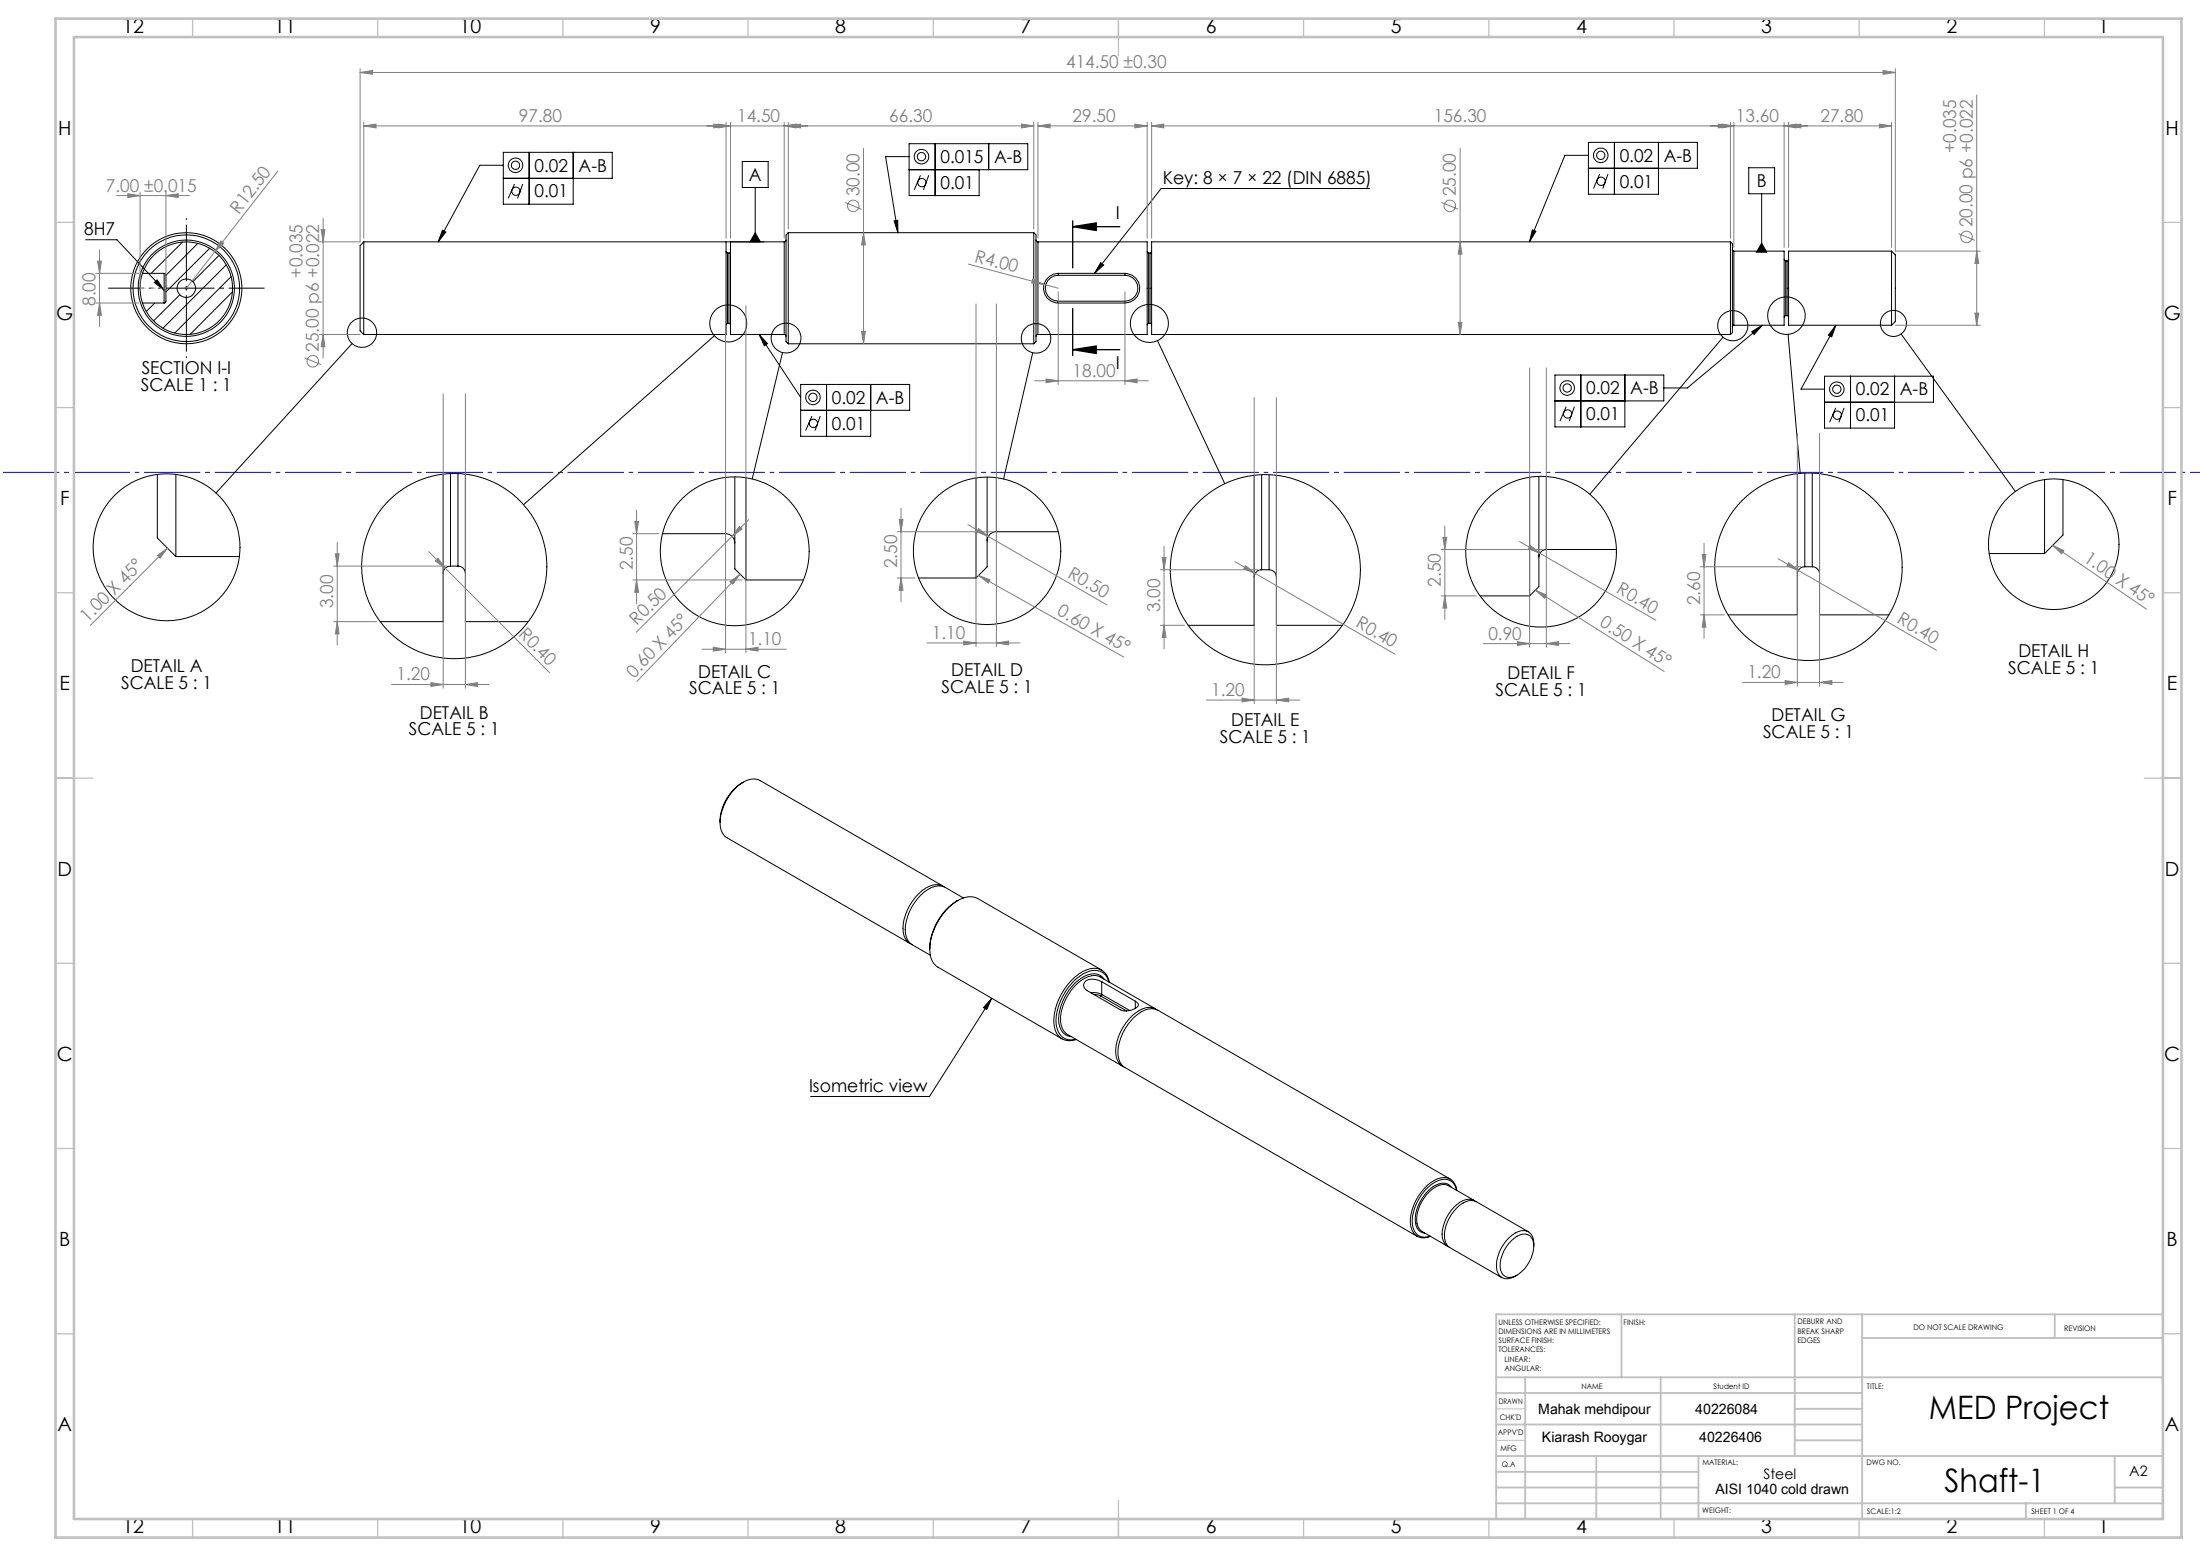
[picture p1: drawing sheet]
<svg xmlns="http://www.w3.org/2000/svg" width="594mm" height="420mm" viewBox="0 0 594 420" stroke-linecap="round" stroke-linejoin="round" font-family="sans-serif">
<g fill="none" stroke="#000" stroke-width=".27">
<path d="M252.5 38.8v14M266.9 38.8v7M435.9 38.4v14M447.8 38.4v14h-18.9v-14h29.4v7h-29.4M135.9 44.6h-6.4l-11.2 20.7M138.9 49.7l-1.7 3.9M141.1 49.7l-1.4 3.9M142.9 41.1v14M154.8 41.1v14h-18.9v-14h29.4v7h-29.4M200.4 43.6h7v7h-7zM203.9 50.6v14.7M241.4 59.6l1-.1v3.3z"/>
<path d="M245.5 45.8h32v-7h-32v14h18.9v-7M245.5 42.3h-6.4l3.3 20.5M248.5 47.3l-1.7 3.9M250.8 47.3l-1.5 3.9M369.8 50.9h-56.3l-18 22.9M428.9 41.9h-6.4l-9.5 23.4M431.9 47l-1.7 3.9M434.2 47l-1.4 3.9M472.2 45.3h6.9v7h-6.9zM475.7 52.3v15.8M23.1 64.7h8.5l12.7 13.6M38.5 73.8a12.5 12.5 0 0 1 19.2-6.1 12.5 12.5 0 0 1 0 20.2 12.5 12.5 0 0 1-19.2-6.1"/>
<path d="M38.5 73.8a12.8 12.8 0 0 0 0 8M38.5 73.8h5.8M41.7 76.3l.7-.8 1.9 2.8zM44.3 73.8l.4 .2 .1 .3M44.3 73.8v8M44.8 74.3v7.1l-.5 .4M48.5 79.6l-7 7M49.3 65.4l-8.5 8.4M53.4 65.7l-8.6 8.6M56.6 67l-11.8 11.8M59.1 69l-7 7M61.1 71.5l-17.1 17.1"/>
<path d="M62.4 74.7l-15.2 15.2M62.8 78.8l-11.5 11.5M98.2 65.3v25M98.2 65.3l-1 1v23l1 1M98.2 65.3h113.5M119.5 62.1l.9 .5-2.1 2.7zM196 67.9l.4 .4M196 65.3v25h-97.8M196.4 68.3v19M196.4 68.3h.4M196.8 68.3v19M197.2 67.9l-.4 .4"/>
<path d="M197.2 65.3v25h14.5M203.9 62.8l1.4 2.5h-2.8zM211.7 65.3v25M212.2 64.8v.3l-.5 .2M212.8 62.8a1.56 1.56 0 0 0-.6 1.9v26.2a1.59 1.59 0 0 0 .6 1.9M212.8 62.8v30M212.8 62.8h66.3M279.1 62.8v30M279.1 62.8a1.56 1.56 0 0 1 .6 1.9v26.2a1.59 1.59 0 0 1-.6 1.9M279.7 64.8l.3 .4 .2 .1M280.2 65.3h29.5v25h-29.5M280.2 65.3v25"/>
<path d="M285.7 73.8a4 4 0 0 0-4 4 4 4 0 0 0 4 4M285.7 73.8v.5M285.7 74.3a3.5 3.5 0 0 0-3.5 3.5 3.5 3.5 0 0 0 3.5 3.5M285.7 73.8h18M285.7 74.3h18M297.2 70.9l.8 .6-2.5 2.3zM303.7 73.8a4 4 0 0 1 4 4 4 4 0 0 1-4 4M303.7 73.8v.5M303.7 74.3a3.5 3.5 0 0 1 3.5 3.5 3.5 3.5 0 0 1-3.5 3.5M309.7 67.9l.4 .4M310.1 68.3v19M310.1 68.3h.4"/>
<path d="M310.5 68.3v19M310.9 67.9l-.4 .4M413.7 62l1 .4-1.7 2.9zM467.2 65.3h-156.3v25h156.3M467.2 65.3v25M467.2 65.3a1.54 1.54 0 0 1 .5 1.8v21.4a1.46 1.46 0 0 1-.5 1.8M467.7 67.4l.4 .4M468.1 67.8h13.6v20h-13.6M468.1 67.8v20M475.7 65.6l1.3 2.5h-2.8zM481.7 70l.4 .4M482.1 70.4v14.8"/>
<path d="M482.1 70.4h.4M482.5 70.4v14.8M482.9 70l-.4 .4M510.7 67.8l1 1v18l-1 1M510.7 67.8v20M510.7 67.8h-27.8v20h27.8M38.5 81.8h5.8M41.8 81.8l-2.3 2.3M95.1 92.7l-36.8 40.4M192.9 90.6l-51.5 45.6M196.4 87.3l-.4 .4M196.4 87.3h.4"/>
<path d="M196.8 87.3l.4 .4M205 90.3l2.2 2.5-.8 .5zM205 90.3l11.2 17M211.3 95.2l-8.2 34.1M211.7 90.3l.5 .2v.3M212.8 92.8h66.3M278.8 95.2l-7.8 34.1M280.2 90.3l-.3 .1-.2 .4M285.7 81.3v.5M285.7 81.8h18M285.7 81.3h18M303.7 81.3v.5"/>
<path d="M310.1 87.3l-.4 .4M310.1 87.3h.4M310.5 87.3l.4 .4M312.5 92l18.2 38.6M465.2 91l-35.9 42.4M468.1 87.8l-.3 .2-.1 .2M473 89.5l2.8-1.7-2.2 2.5zM475.8 87.8l-20.2 16.9h-6.4M482.1 85.2h-.2l-.2 .4M482.1 85.2h.4M482.5 85.2l.4 .4M482.8 90.2l3.3 37.6"/>
<path d="M495.7 87.8l-1.1 3.1-.9-.4zM495.7 87.8l-9.4 17.2h6.3M513.3 90.2l30.9 42.5M219.2 112.3l-1.7 3.9M221.5 112.3l-1.4 3.9M223.2 103.8v14M235.1 103.8v14h-18.9v-14h29.4v7h-29.4M422.9 109.8l-1.7 3.9M425.1 109.8l-1.4 3.9M426.8 101.2v14M438.7 101.2v14h-18.9v-14h29.4v7h-29.4M495.7 110.1l-1.7 3.9"/>
<path d="M497.9 110.1l-1.4 3.9M499.6 101.5v14.1M511.5 101.5v14.1h-18.9v-14.1h29.4v7.1h-29.4M42.5 128.1v17.1l5 5M47.5 128.1v22.1M119.7 128v39.8h-17M121.6 127.8v25M123.6 127.8v25M125.7 128v39.8h16.9M195.9 128.9v15.2M198.4 128.7v24.8l3 3M201.4 129v27.5"/>
<path d="M263.5 129v27M266.5 128.8v24.2l-3 3M269 129v14.5M338.6 128.3v40.5h-17.8M340.6 128.1v25.7M342.7 128.1v25.7M344.6 128.3v40.5h17.8M413 128.8v32M415.5 128.6v29.7l-2.5 2.5M417.5 128.6v19.7M485.3 127.9v38.1h-18.7M487.3 127.7v25.3"/>
<path d="M489.3 127.7v25.3M491.3 127.9v38.1h18.7M552 129.5v19.9M557 129.5v14.9l-5 5M47.5 150.2h17.1M121.6 152.8a1.93 1.93 0 0 0-1.9 2M121.6 152.8h2M123.6 152.8a1.99 1.99 0 0 1 2.1 2M178.9 144.1h17M195.9 144.1a2.47 2.47 0 0 1 2.5 2.5M201.4 156.5h15.5M248 156h15.5"/>
<path d="M269 143.5a2.47 2.47 0 0 0-2.5 2.5M269 143.5h16.7M340.6 153.8a1.99 1.99 0 0 0-2 2M340.6 153.8h2.1M342.7 153.8a1.93 1.93 0 0 1 1.9 2M417.5 148.3a2.05 2.05 0 0 0-2 2M417.5 148.3h18.9M487.3 153a2.05 2.05 0 0 0-2 2M487.3 153h2M489.3 153a1.99 1.99 0 0 1 2 2M537.1 149.4h14.9M399.6 160.8h13.4"/>
<path d="M200.7 211.1a12.6 12.6 0 0 0-6.3 10.9M254.6 239.2l-49.4-28.5a4.7 4.7 0 0 0-5 .7 13.6 13.6 0 0 0-5.7 12 3.9 3.9 0 0 0 1.8 2.7l49.4 28.6M254.9 239.4a4.4 4.4 0 0 0-5 .4 13.7 13.7 0 0 0-6 11.8 4 4 0 0 0 2.1 3.2M251 256.2a5.2 5.2 0 0 0 2.3 4.9l33.4 19.3M251 256.2a16.4 16.4 0 0 1 8.4-13.5 5.1 5.1 0 0 1 4.5-.2l33.6 19.3M258.6 243a15.9 15.9 0 0 0-7.6 13.2M260.1 242.4l-4.9-2.9a5 5 0 0 0-5.7 1.3 13.8 13.8 0 0 0-5 11.2 4.1 4.1 0 0 0 1.8 3l4.9 2.8M267.8 269.5l-1.4 3-.9-.5zM267.8 269.5l-16.8 26.5h-32.1M294.6 268a4.4 4.4 0 0 1 2.9 .4M295.3 268.4l1.3 .2 .6 .2M297.2 268.8l7 4.1"/>
<path d="M297.5 265a4.7 4.7 0 0 0-4.3-.3 1.51 1.51 0 0 0 .2 2.6l9.1 5.3a4.7 4.7 0 0 0 4.7-.9l.2-.4-.1-.5-.8-.6M297.5 268.4l-.3 .4M297.5 265l9 5.2M297.5 265v3.4M297.5 268.4l7.5 4.4M298.1 264.3a3.7 3.7 0 0 0-5.2-.8 14.1 14.1 0 0 0-7 12.7 3.7 3.7 0 0 0 3.3 3.6M299.4 265.1a4 4 0 0 0-6-2.7 15.3 15.3 0 0 0-8.2 14.3 4 4 0 0 0 5.3 3.8M299.5 265.1a4.2 4.2 0 0 0-6.1-3.3 15.7 15.7 0 0 0-8.7 15.4 4.1 4.1 0 0 0 5.9 3.4M306.5 270.2v2M312 272.3l-14.9-8.6a4.9 4.9 0 0 0-5.2 .9 13.6 13.6 0 0 0-5.4 12.1 3.9 3.9 0 0 0 1.7 2.5l14.9 8.6M312.3 272.5a4.1 4.1 0 0 0-4.7 .3 13.7 13.7 0 0 0-6.3 11.7 4.2 4.2 0 0 0 2.1 3.5M391.5 318.3l-78.9-45.6a4.7 4.7 0 0 0-5.4 1.1 13.8 13.8 0 0 0-5.3 11.1 4.1 4.1 0 0 0 1.8 3.2l78.9 45.6"/>
<path d="M391.9 320.5a3.4 3.4 0 0 0-4.9-.2 11.1 11.1 0 0 0-4.7 10.3 2.8 2.8 0 0 0 2.5 2.3M393.3 321.3a3.3 3.3 0 0 0-5-2.6 12.9 12.9 0 0 0-6.9 12 3.4 3.4 0 0 0 4.8 3M393.3 321.3a3.6 3.6 0 0 0-5-3.2 13.5 13.5 0 0 0-7.5 12.1 3.7 3.7 0 0 0 5.4 3.5M398 324l-6.9-3.9a4.5 4.5 0 0 0-5 1.4 10.2 10.2 0 0 0-3.4 9 2.98 2.98 0 0 0 1.3 1.9l6.8 4M398.3 324.2a3.5 3.5 0 0 0-4.1 .3 10.9 10.9 0 0 0-4.8 9.6 3.2 3.2 0 0 0 1.8 2.5M408 335a4.4 4.4 0 0 1 4.6-1.7 3.6 3.6 0 0 1 1.4 4.3 9.6 9.6 0 0 1-5.6 7.1 2.62 2.62 0 0 1-3.4-2.9 10.1 10.1 0 0 1 3-6.8zM412.6 332.5l-14-8.1a4 4 0 0 0-4.4 .9 10.4 10.4 0 0 0-4 9.8l.3 .7 .9 .9 14.1 8.2M414.1 336.3a3.4 3.4 0 0 0-2.5-4.1 8.1 8.1 0 0 0-6.3 4.8 8 8 0 0 0-.7 6.9 3.4 3.4 0 0 0 5 .3"/>
<circle cx="139.2" cy="44.6" r="1.12"/>
<circle cx="139.2" cy="44.6" r="1.96"/>
<circle cx="139.3" cy="51.6" r="1.13"/>
<circle cx="248.8" cy="42.3" r="1.12"/>
<circle cx="248.8" cy="42.3" r="1.96"/>
<circle cx="248.9" cy="49.3" r="1.12"/>
<circle cx="432.2" cy="41.9" r="1.12"/>
<circle cx="432.2" cy="41.9" r="1.96"/>
<circle cx="432.3" cy="48.9" r="1.12"/>
<circle cx="50.3" cy="77.8" r="13"/>
<circle cx="50.3" cy="77.8" r="14.4"/>
<circle cx="50.3" cy="77.8" r="15"/>
<circle cx="50.3" cy="77.8" r="2.49"/>
<circle cx="97.7" cy="89.8" r="4"/>
<circle cx="196.6" cy="87.3" r="5"/>
<circle cx="212.2" cy="91.2" r="4"/>
<circle cx="279.7" cy="91.3" r="4"/>
<circle cx="310.3" cy="87.3" r="5.1"/>
<circle cx="467.8" cy="87.9" r="4.1"/>
<circle cx="482.3" cy="85.2" r="5.1"/>
<circle cx="511.2" cy="87.3" r="3.5"/>
<circle cx="219.5" cy="107.3" r="1.12"/>
<circle cx="219.5" cy="107.2" r="1.97"/>
<circle cx="219.6" cy="114.3" r="1.12"/>
<circle cx="423.1" cy="104.7" r="1.12"/>
<circle cx="423.1" cy="104.7" r="1.96"/>
<circle cx="423.2" cy="111.7" r="1.13"/>
<circle cx="495.9" cy="105" r="1.12"/>
<circle cx="496" cy="105.1" r="1.96"/>
<circle cx="496.1" cy="112.1" r="1.12"/>
<circle cx="45" cy="147.7" r="19.8"/>
<circle cx="122.6" cy="152.8" r="25"/>
<circle cx="198.4" cy="148.8" r="20.1"/>
<circle cx="266.5" cy="148.7" r="19.9"/>
<circle cx="341.6" cy="153.8" r="25.7"/>
<circle cx="416.1" cy="148.9" r="20.3"/>
<circle cx="488.3" cy="153" r="25.3"/>
<circle cx="554.5" cy="146.9" r="17.6"/>
</g>
<g fill="none" stroke="#808080" stroke-width=".27">
<path d="M97.2 19.6l3.3-.6v1.1zM97.2 18.5v46.8h-11M97.2 19.6h414.5M508.4 19l3.3 .6-3.3 .5zM511.7 18.5v49.3h23M98.2 34l3.3-.5v1zM98.2 33v31.3M98.2 34h180.9M192.7 33.5l3.3 .5-3.3 .5zM193.9 33.5l3.3 .5-3.3 .5zM196 33v31.3M197.2 33v31.3"/>
<path d="M211.7 34l3.3-.5v1zM211.7 33v31.3M212.8 34l3.3-.5v1zM212.8 33v28.8M275.8 33.5l3.3 .5-3.3 .5zM279.1 33v28.8M280.2 34l3.3-.5v1zM280.2 34h29.5M280.2 33v31.3M306.4 33.5l3.3 .5-3.3 .5zM309.7 33v31.3M310.9 34l3.3-.5v1z"/>
<path d="M310.9 34h199.8M310.9 33v31.3M463.9 33.5l3.3 .5-3.3 .5zM464.8 33.5l3.3 .5-3.3 .5zM467.2 33v31.3M468.1 33v33.8M481.7 34l3.3-.5v1zM481.7 33v33.8M482.9 34l3.3-.5v1zM482.9 33v33.8M507.4 33.5l3.3 .5-3.3 .5zM510.7 33v33.8"/>
<path d="M533.7 25.6v62.2M31.5 52.8h19.7M34.5 52.3l3.3 .5-3.3 .5zM37.8 51.8v25M44.8 52.8l3.3-.5v1zM44.8 51.8v25M75 46.2l-17 21.8M87.2 58.9v37.7M228.1 54.7l4.5 1.8M233.2 40.1v52.7M389.2 54.7l4.5 1.8M394.2 40.1v50.2"/>
<path d="M25.9 73.8h11.6M26.4 70.5h1l-.5 3.3zM26.9 67.4v20.7M58 68l-7.7 9.8M59.6 65l.8 .7-2.4 2.3zM86.7 62h1l-.5 3.3zM233.2 62.8l.4 3.3h-1zM261.4 71.3l20.5 5.4M278.8 75.4l3.1 1.3-3.3-.3zM281.9 76.7l3.8 1.1M285.7 78.8v25M303.7 78.8v25"/>
<path d="M394.2 65.3l.5 3.3h-1zM528.7 63.1l4.5 1.8M533.7 67.8l.5 3.3h-1zM25.9 81.8h11.6M26.9 81.8l.5 3.3h-1zM82.2 96.6l4.5 1.8M86.2 90.3h11M87.2 90.3l.5 3.3h-1zM195.9 82.5v93.7M201.4 82.5v93.7M232.6 89.5h1l-.4 3.3zM263.5 82v92.6"/>
<path d="M269 82v92.6M393.7 87h1l-.5 3.3zM413 99.3v75.4M417.5 99.3v75.4M511.7 87.8h23M533.2 84.5h1l-.5 3.3zM119.7 106.3v79.5M125.7 106.3v79.5M279.4 102.8h30.7M282.4 102.3l3.3 .5-3.3 .5zM303.7 102.8l3.3-.5v1zM338.6 107.3v82.7"/>
<path d="M344.6 107.3v82.7M485.3 117v68.2M491.3 117v68.2M171.9 137.7v25.2M243.3 137.2v25.2M42.5 149.9l2.7-1.9-2 2.7zM45.2 148l-20.8 20.8M90.1 152.8h30.5M90.6 149.5h.9l-.4 3.3zM91.1 146.5v27.6M115.7 148.9l4.5 4.5M117.5 151.4l.8-.7 1.9 2.7z"/>
<path d="M120.2 153.4l28.2 28.2M170.9 156.5h29.5M170.9 144.1h7M171.4 140.7h1l-.5 3.4zM171.9 156.5l.5 3.4h-1zM197.1 157l2.7-2-1.9 2.7zM199.6 142.1l.7 .7-2.6 2zM199.8 155l-27.9 29M202.1 140.3l-30.3 30.4M242.3 156h4.7M242.3 143.5h25.7M242.8 140.2h1l-.5 3.3z"/>
<path d="M243.3 156l.5 3.3h-1zM261.3 141.6l5.5 3.2M264.2 142.7l2.6 2.1-3.1-1.2zM264.2 155.3l3.1 1.2-.5 .9zM264.2 155.3l39.2 22.1M266.8 144.8l32.1 18.5M313.3 153.8h26.4M313.8 150.5h1l-.5 3.3zM314.3 147.4v27.7M333.4 151.6l43.3 25M336.3 152.7l2.6 2.1-3.1-1.2zM389.1 148.3h27.4"/>
<path d="M389.6 145h1l-.5 3.3zM390.1 142v25.2M410.3 146.2l36.8 21.2M413.2 147.2l2.6 2.1-3.1-1.2zM414.5 159.3l3.1 1.3-.5 .9zM414.5 159.3l34.8 21.9M459.1 153h27.2M459.6 149.7h1l-.5 3.3zM460.1 146.6v25.7M480.1 150.8l42.8 24.7M483 151.9l2.6 2.1-3.1-1.2zM554.2 147.2l3 1.4-.6 .9z"/>
<path d="M554.2 147.2l25.4 17.2M90.1 167.8h11.6M91.1 167.8l.4 3.3h-.9zM189.5 175.2h22.8M192.6 174.7l3.3 .5-3.3 .5zM201.4 175.2l3.3-.5v1zM250.3 173.5h25.1M260.2 173.1l3.3 .4-3.3 .6zM269 173.5l3.3-.4v1zM313.3 168.8h6.5M314.3 168.8l.5 3.3h-1zM389.1 160.8h9.5"/>
<path d="M390.1 160.8l.5 3.3h-1zM400.5 173.7h23.4M409.7 173.2l3.3 .5-3.3 .5zM417.5 173.7l3.3-.5v1zM459.1 166h6.5M460.1 166l.5 3.3h-1zM105.7 184.8h26.3M116.3 184.3l3.4 .5-3.4 .5zM125.7 184.8l3.2-.5v1zM325.7 189h25.3M335.4 188.4l3.2 .6-3.2 .5zM344.6 189l3.3-.6v1.1z"/>
<path d="M470.5 184.2h27.1M482 183.7l3.3 .5-3.3 .5zM491.3 184.2l3.3-.5v1z"/>
<circle cx="230.4" cy="55.6" r="1.55"/>
<circle cx="391.5" cy="55.6" r="1.56"/>
<circle cx="531" cy="63.9" r="1.55"/>
<circle cx="84.5" cy="97.5" r="1.55"/>
</g>
<path d="M289.6 59.6v12.7M289.6 61.2l6.4-1v2zM289.6 61.2h12.7M289.6 94.4l6.4-1v2zM289.6 83.3v12.7M289.6 94.4h12.7" fill="none" stroke="#000" stroke-width=".35"/>
<path d="M49.8 77.8h1M50 77.5l.7 .7M50.3 77.3v1M50.7 77.5l-.7 .7M404 380.3h7.8M404 388.8h7.8" fill="none" stroke="#c0c0c0" stroke-width=".27"/>
<path d="M71.4 77.8h-42.2" fill="none" stroke="#000" stroke-width=".27" stroke-dasharray="15.2 1.3 1.3 1.3" stroke-dashoffset="5.6" stroke-linecap="butt"/>
<path d="M50.3 58.9v37.8" fill="none" stroke="#000" stroke-width=".27" stroke-dasharray="15.2 1.3 1.3 1.3" stroke-dashoffset="-1.7" stroke-linecap="butt"/>
<path d="M44.8 77.8h-7" fill="none" stroke="#c0c0c0" stroke-width=".27" stroke-dasharray="15.2 1.3 1.3 1.3" stroke-dashoffset="13.6" stroke-linecap="butt"/>
<path d="M594.1 127.5h-594.1" fill="none" stroke="#00f" stroke-width=".27" stroke-dasharray="15.2 1.3 1.3 1.3" stroke-dashoffset="5.6" stroke-linecap="butt"/>
<g fill="none" stroke="#c0c0c0" stroke-width=".35">
<path d="M52 5v5M102 5v5M152 5v5M202 5v5M252 5v5M302 5v10M352 5v5M402 5v5M452 5v5M502 5v5M552 5v5M15 60h5"/>
<path d="M584 60h5M15 110h5M584 110h5M15 160h5M584 160h5M15 210h10M579 210h10M15 260h5M584 260h5M15 310h5M584 310h5M15 360h5"/>
<path d="M584 360h5M52 410v5M102 410v5M152 410v5M202 410v5M252 410v5M302 405v10M352 410v5M402 410v5M452 410v5M502 410v5M552 410v5"/>
</g>
<g fill="none" stroke="#c0c0c0" stroke-width=".5">
<path d="M437.8 354.8v17M484.6 354.8v38.2M502.8 354.8v55.2M554.8 354.8v6.4M584 354.8h-180v55.2M404 371.8h180M404 376h98.8M411.8 371.8v38.2M448.4 371.8v38.2M502.8 361.2h81.2M404 384.5h98.8M404 397.3h54.6"/>
<path d="M404 393h180M431 393v17M458.6 393v17M484.6 388.8h18.2M484.6 380.3h18.2M571 393v12.8M404 405.8h180M404 401.5h54.6M547 405.8v4.2M571 401.5h13"/>
</g>
<path d="M15 5h574v410h-574zM20 10h564v400h-564z" fill="none" stroke="#c0c0c0" stroke-width=".7"/>
<g fill="#000">
<path d="M289.6 61.2l6.4-1v2zM289.6 94.4l6.4-1v2z"/>
<path d="M297.2 70.9l.8 .6-2.5 2.3zM205 90.3l2.2 2.5-.8 .5zM119.5 62.1l.9 .5-2.1 2.7zM241.4 59.6l1-.1v3.3zM413.7 62l1 .4-1.7 2.9zM495.7 87.8l-1.1 3.1-.9-.4zM473 89.5l2.8-1.7-2.2 2.5zM203.9 62.8l1.4 2.5h-2.8zM475.7 65.6l1.3 2.5h-2.8zM41.7 76.3l.7-.8 1.9 2.8zM267.8 269.5l-1.4 3-.9-.5z"/>
</g>
<g fill="#808080">
<path d="M278.8 75.4l3.1 1.3-3.3-.3z"/>
<path d="M42.5 149.9l2.7-1.9-2 2.7z"/>
<path d="M199.6 142.1l.7 .7-2.6 2z"/>
<path d="M197.1 157l2.7-2-1.9 2.7z"/>
<path d="M59.6 65l.8 .7-2.4 2.3z"/>
<path d="M117.5 151.4l.8-.7 1.9 2.7z"/>
<path d="M554.2 147.2l3 1.4-.6 .9z"/>
<path d="M414.5 159.3l3.1 1.3-.5 .9z"/>
<path d="M413.2 147.2l2.6 2.1-3.1-1.2z"/>
<path d="M336.3 152.7l2.6 2.1-3.1-1.2z"/>
<path d="M264.2 155.3l3.1 1.2-.5 .9z"/>
<path d="M192.7 33.5l3.3 .5-3.3 .5zM98.2 34l3.3-.5v1zM211.7 34l3.3-.5v1zM193.9 33.5l3.3 .5-3.3 .5zM275.8 33.5l3.3 .5-3.3 .5zM212.8 34l3.3-.5v1zM306.4 33.5l3.3 .5-3.3 .5zM280.2 34l3.3-.5v1zM463.9 33.5l3.3 .5-3.3 .5zM310.9 34l3.3-.5v1zM481.7 34l3.3-.5v1zM464.8 33.5l3.3 .5-3.3 .5zM507.4 33.5l3.3 .5-3.3 .5zM482.9 34l3.3-.5v1zM201.4 175.2l3.3-.5v1zM192.6 174.7l3.3 .5-3.3 .5z"/>
<path d="M97.2 19.6l3.3-.6v1.1zM508.4 19l3.3 .6-3.3 .5zM282.4 102.3l3.3 .5-3.3 .5zM303.7 102.8l3.3-.5v1zM260.2 173.1l3.3 .4-3.3 .6zM269 173.5l3.3-.4v1zM409.7 173.2l3.3 .5-3.3 .5zM417.5 173.7l3.3-.5v1z"/>
<path d="M344.6 189l3.3-.6v1.1zM335.4 188.4l3.2 .6-3.2 .5z"/>
<path d="M491.3 184.2l3.3-.5v1zM482 183.7l3.3 .5-3.3 .5z"/>
<path d="M87.2 90.3l.5 3.3h-1zM86.7 62h1l-.5 3.3zM232.6 89.5h1l-.4 3.3zM233.2 62.8l.4 3.3h-1zM393.7 87h1l-.5 3.3zM394.2 65.3l.5 3.3h-1zM171.9 156.5l.5 3.4h-1zM171.4 140.7h1l-.5 3.4zM243.3 156l.5 3.3h-1zM242.8 140.2h1l-.5 3.3zM314.3 168.8l.5 3.3h-1zM313.8 150.5h1l-.5 3.3zM390.1 160.8l.5 3.3h-1zM389.6 145h1l-.5 3.3zM460.1 166l.5 3.3h-1zM459.6 149.7h1l-.5 3.3zM26.9 81.8l.5 3.3h-1zM26.4 70.5h1l-.5 3.3z"/>
<path d="M533.7 67.8l.5 3.3h-1zM533.2 84.5h1l-.5 3.3zM90.6 149.5h.9l-.4 3.3zM91.1 167.8l.4 3.3h-.9z"/>
<path d="M264.2 142.7l-.5 .9 3.1 1.2zM483 151.9l-.5 .9 3.1 1.2z"/>
<path d="M116.3 184.3l3.4 .5-3.4 .5zM125.7 184.8l3.2-.5v1z"/>
<path d="M44.8 52.8l3.3-.5v1zM34.5 52.3l3.3 .5-3.3 .5z"/>
</g>
<g font-size="8.7">
<text x="520.8" y="383.1">MED Project</text>
<text x="525" y="402.6">Shaft-1</text>
</g>
<g font-size="5.3">
<text x="33.1" y="8.9">12</text>
<text x="74.1" y="8.9">11</text>
<text x="124.1" y="8.9">10</text>
<text x="175.5" y="8.9">9</text>
<text x="225.5" y="8.9">8</text>
<text x="275.5" y="8.9">7</text>
<text x="325.5" y="8.9">6</text>
<text x="375.5" y="8.9">5</text>
<text x="425.5" y="8.9">4</text>
<text x="475.5" y="8.9">3</text>
<text x="525.5" y="8.9">2</text>
<text x="566.5" y="8.9">1</text>
<text x="15.7" y="36.4">H</text>
<text x="584.7" y="36.4">H</text>
<text x="15.2" y="86.4">G</text>
<text x="584.2" y="86.4">G</text>
<text x="16.2" y="136.4">F</text>
<text x="585.2" y="136.4">F</text>
<text x="16.1" y="186.4">E</text>
<text x="585.1" y="186.4">E</text>
<text x="15.5" y="236.4">D</text>
<text x="584.5" y="236.4">D</text>
<text x="15.4" y="286.4">C</text>
<text x="584.4" y="286.4">C</text>
<text x="16" y="336.4">B</text>
<text x="585" y="336.4">B</text>
<text x="15.5" y="386.4">A</text>
<text x="584.5" y="386.4">A</text>
<text x="33.1" y="413.9">12</text>
<text x="74.1" y="413.9">11</text>
<text x="124.1" y="413.9">10</text>
<text x="175.5" y="413.9">9</text>
<text x="225.5" y="413.9">8</text>
<text x="275.5" y="413.9">7</text>
<text x="325.5" y="413.9">6</text>
<text x="375.5" y="413.9">5</text>
<text x="425.5" y="413.9">4</text>
<text x="475.5" y="413.9">3</text>
<text x="525.5" y="413.9">2</text>
<text x="566.5" y="413.9">1</text>
</g>
<g font-size="4.8" fill="#808080">
<text x="287.9" y="18.5">414.50 ±0.30</text>
<text x="140.1" y="32.9">97.80</text>
<text x="199" y="32.9">14.50</text>
<text x="240.1" y="32.9">66.30</text>
<text x="289.6" y="32.9">29.50</text>
<text x="387.1" y="32.9">156.30</text>
<text x="468.7" y="32.9">13.60</text>
<text x="491.5" y="32.9">27.80</text>
<text x="528.1" y="41.4" transform="rotate(-90 528.1 41.4)">+0.035</text>
<text x="28.6" y="51.7">7.00 ±0.015</text>
<text x="232" y="53" transform="rotate(-90 232 53)">30.00</text>
<text x="393.1" y="53" transform="rotate(-90 393.1 53)">25.00</text>
<text x="64.5" y="57.9" transform="rotate(-52 64.5 57.9)">R12.50</text>
<text x="532.6" y="61.4" transform="rotate(-90 532.6 61.4)">20.00 p6 +0.022</text>
<text x="263" y="70.6" transform="rotate(15 263 70.6)">R4.00</text>
<text x="81.6" y="74.9" transform="rotate(-90 81.6 74.9)">+0.035</text>
<text x="25.8" y="82.6" transform="rotate(-90 25.8 82.6)">8.00</text>
<text x="86.1" y="94.9" transform="rotate(-90 86.1 94.9)">25.00 p6 +0.022</text>
<text x="289.6" y="101.7">18.00</text>
<text x="170.8" y="154" transform="rotate(-90 170.8 154)">2.50</text>
<text x="242.2" y="153.4" transform="rotate(-90 242.2 153.4)">2.50</text>
<text x="288" y="155.7" transform="rotate(30 288 155.7)">R0.50</text>
<text x="562.4" y="151.4" transform="rotate(34 562.4 151.4)">1.00 X 45°</text>
<text x="389.1" y="158.4" transform="rotate(-90 389.1 158.4)">2.50</text>
<text x="436.2" y="159.9" transform="rotate(30 436.2 159.9)">R0.40</text>
<text x="90" y="164.2" transform="rotate(-90 90 164.2)">3.00</text>
<text x="285.2" y="165.9" transform="rotate(29 285.2 165.9)">0.60 X 45°</text>
<text x="313.2" y="165.2" transform="rotate(-90 313.2 165.2)">3.00</text>
<text x="459" y="163.4" transform="rotate(-90 459 163.4)">2.60</text>
<text x="512" y="168" transform="rotate(30 512 168)">R0.40</text>
<text x="23.6" y="168.1" transform="rotate(-45 23.6 168.1)">1.00 X 45°</text>
<text x="139.8" y="171.5" transform="rotate(45 139.8 171.5)">R0.40</text>
<text x="172" y="168.9" transform="rotate(-45 172 168.9)">R0.50</text>
<text x="251.6" y="172.5">1.10</text>
<text x="365.8" y="169" transform="rotate(30 365.8 169)">R0.40</text>
<text x="401.9" y="172.6">0.90</text>
<text x="431.7" y="168.8" transform="rotate(32 431.7 168.8)">0.50 X 45°</text>
<text x="202" y="174.1">1.10</text>
<text x="107" y="183.7">1.20</text>
<text x="171.2" y="183.2" transform="rotate(-46 171.2 183.2)">0.60 X 45°</text>
<text x="471.8" y="183.1">1.20</text>
<text x="327" y="187.9">1.20</text>
</g>
<g font-size="4.8">
<text x="144.3" y="46.3">0.02</text>
<text x="156.2" y="46.3">A-B</text>
<text x="253.9" y="44">0.015</text>
<text x="268.4" y="44">A-B</text>
<text x="437.3" y="43.6">0.02</text>
<text x="449.2" y="43.6">A-B</text>
<text x="144.3" y="53.3">0.01</text>
<text x="202.2" y="48.8">A</text>
<text x="253.9" y="51">0.01</text>
<text x="314" y="49.8">Key: 8 × 7 × 22 (DIN 6885)</text>
<text x="437.3" y="50.6">0.01</text>
<text x="474.3" y="50.5">B</text>
<text x="301.3" y="59">I</text>
<text x="22.7" y="63.6">8H7</text>
<text x="38.3" y="101">SECTION I-I</text>
<text x="301.3" y="99.7">I</text>
<text x="38" y="105.5">SCALE 1 : 1</text>
<text x="428.3" y="106.4">0.02</text>
<text x="440.2" y="106.4">A-B</text>
<text x="501.1" y="106.7">0.02</text>
<text x="513" y="106.7">A-B</text>
<text x="224.6" y="108.9">0.02</text>
<text x="236.5" y="108.9">A-B</text>
<text x="428.3" y="113.4">0.01</text>
<text x="501.1" y="113.7">0.01</text>
<text x="224.6" y="115.9">0.01</text>
<text x="545" y="177.5">DETAIL H</text>
<text x="32.7" y="186">SCALE 5 : 1</text>
<text x="35.3" y="181.4">DETAIL A</text>
<text x="188.5" y="182.9">DETAIL C</text>
<text x="256.8" y="182.5">DETAIL D</text>
<text x="407" y="183.4">DETAIL F</text>
<text x="542.2" y="182">SCALE 5 : 1</text>
<text x="186.1" y="187.4">SCALE 5 : 1</text>
<text x="254.2" y="187">SCALE 5 : 1</text>
<text x="403.8" y="187.9">SCALE 5 : 1</text>
<text x="113.4" y="194">DETAIL B</text>
<text x="332.4" y="195.9">DETAIL E</text>
<text x="478.3" y="194.6">DETAIL G</text>
<text x="110.4" y="198.5">SCALE 5 : 1</text>
<text x="329.4" y="200.4">SCALE 5 : 1</text>
<text x="476" y="199.1">SCALE 5 : 1</text>
<text x="218.4" y="294.8">Isometric view</text>
</g>
<g font-size="3.9">
<text x="415.3" y="381.7">Mahak mehdipour</text>
<text x="457.7" y="381.7">40226084</text>
<text x="416.3" y="389.4">Kiarash Rooygar</text>
<text x="458.8" y="389.4">40226406</text>
<text x="476.2" y="399.1">Steel</text>
<text x="574.9" y="398.5">A2</text>
<text x="463.2" y="403.3">AISI 1040 cold drawn</text>
</g>
<g font-size="2.1">
<text x="404.6" y="357.6">UNLESS OTHERWISE SPECIFIED:</text>
<text x="438.4" y="357.6">FINISH:</text>
<text x="485.3" y="357.5">DEBURR AND</text>
<text x="485.3" y="360">BREAK SHARP</text>
<text x="516.6" y="358.9">DO NOT SCALE DRAWING</text>
<text x="557.3" y="359.1">REVISION</text>
<text x="404.6" y="360.1">DIMENSIONS ARE IN MILLIMETERS</text>
<text x="404.6" y="362.6">SURFACE FINISH:</text>
<text x="404.6" y="365.1">TOLERANCES:</text>
<text x="485.3" y="362.5">EDGES</text>
<text x="406.2" y="367.6">LINEAR:</text>
<text x="406.2" y="370.1">ANGULAR:</text>
<text x="427" y="374.9">NAME</text>
<text x="462.7" y="374.9">Student ID</text>
<text x="504.1" y="374.9">TITLE:</text>
<text x="404.6" y="379.1">DRAWN</text>
<text x="404.9" y="383.3">CHK'D</text>
<text x="404.4" y="387.4">APPV'D</text>
<text x="405.1" y="391.8">MFG</text>
<text x="405.5" y="396">Q.A</text>
<text x="459.6" y="395.5">MATERIAL:</text>
<text x="504" y="395.5">DWG NO.</text>
<text x="459.6" y="408.5">WEIGHT:</text>
<text x="504.1" y="408.6">SCALE:1:2</text>
<text x="548.5" y="408.6">SHEET 1 OF 4</text>
</g>
</svg>
